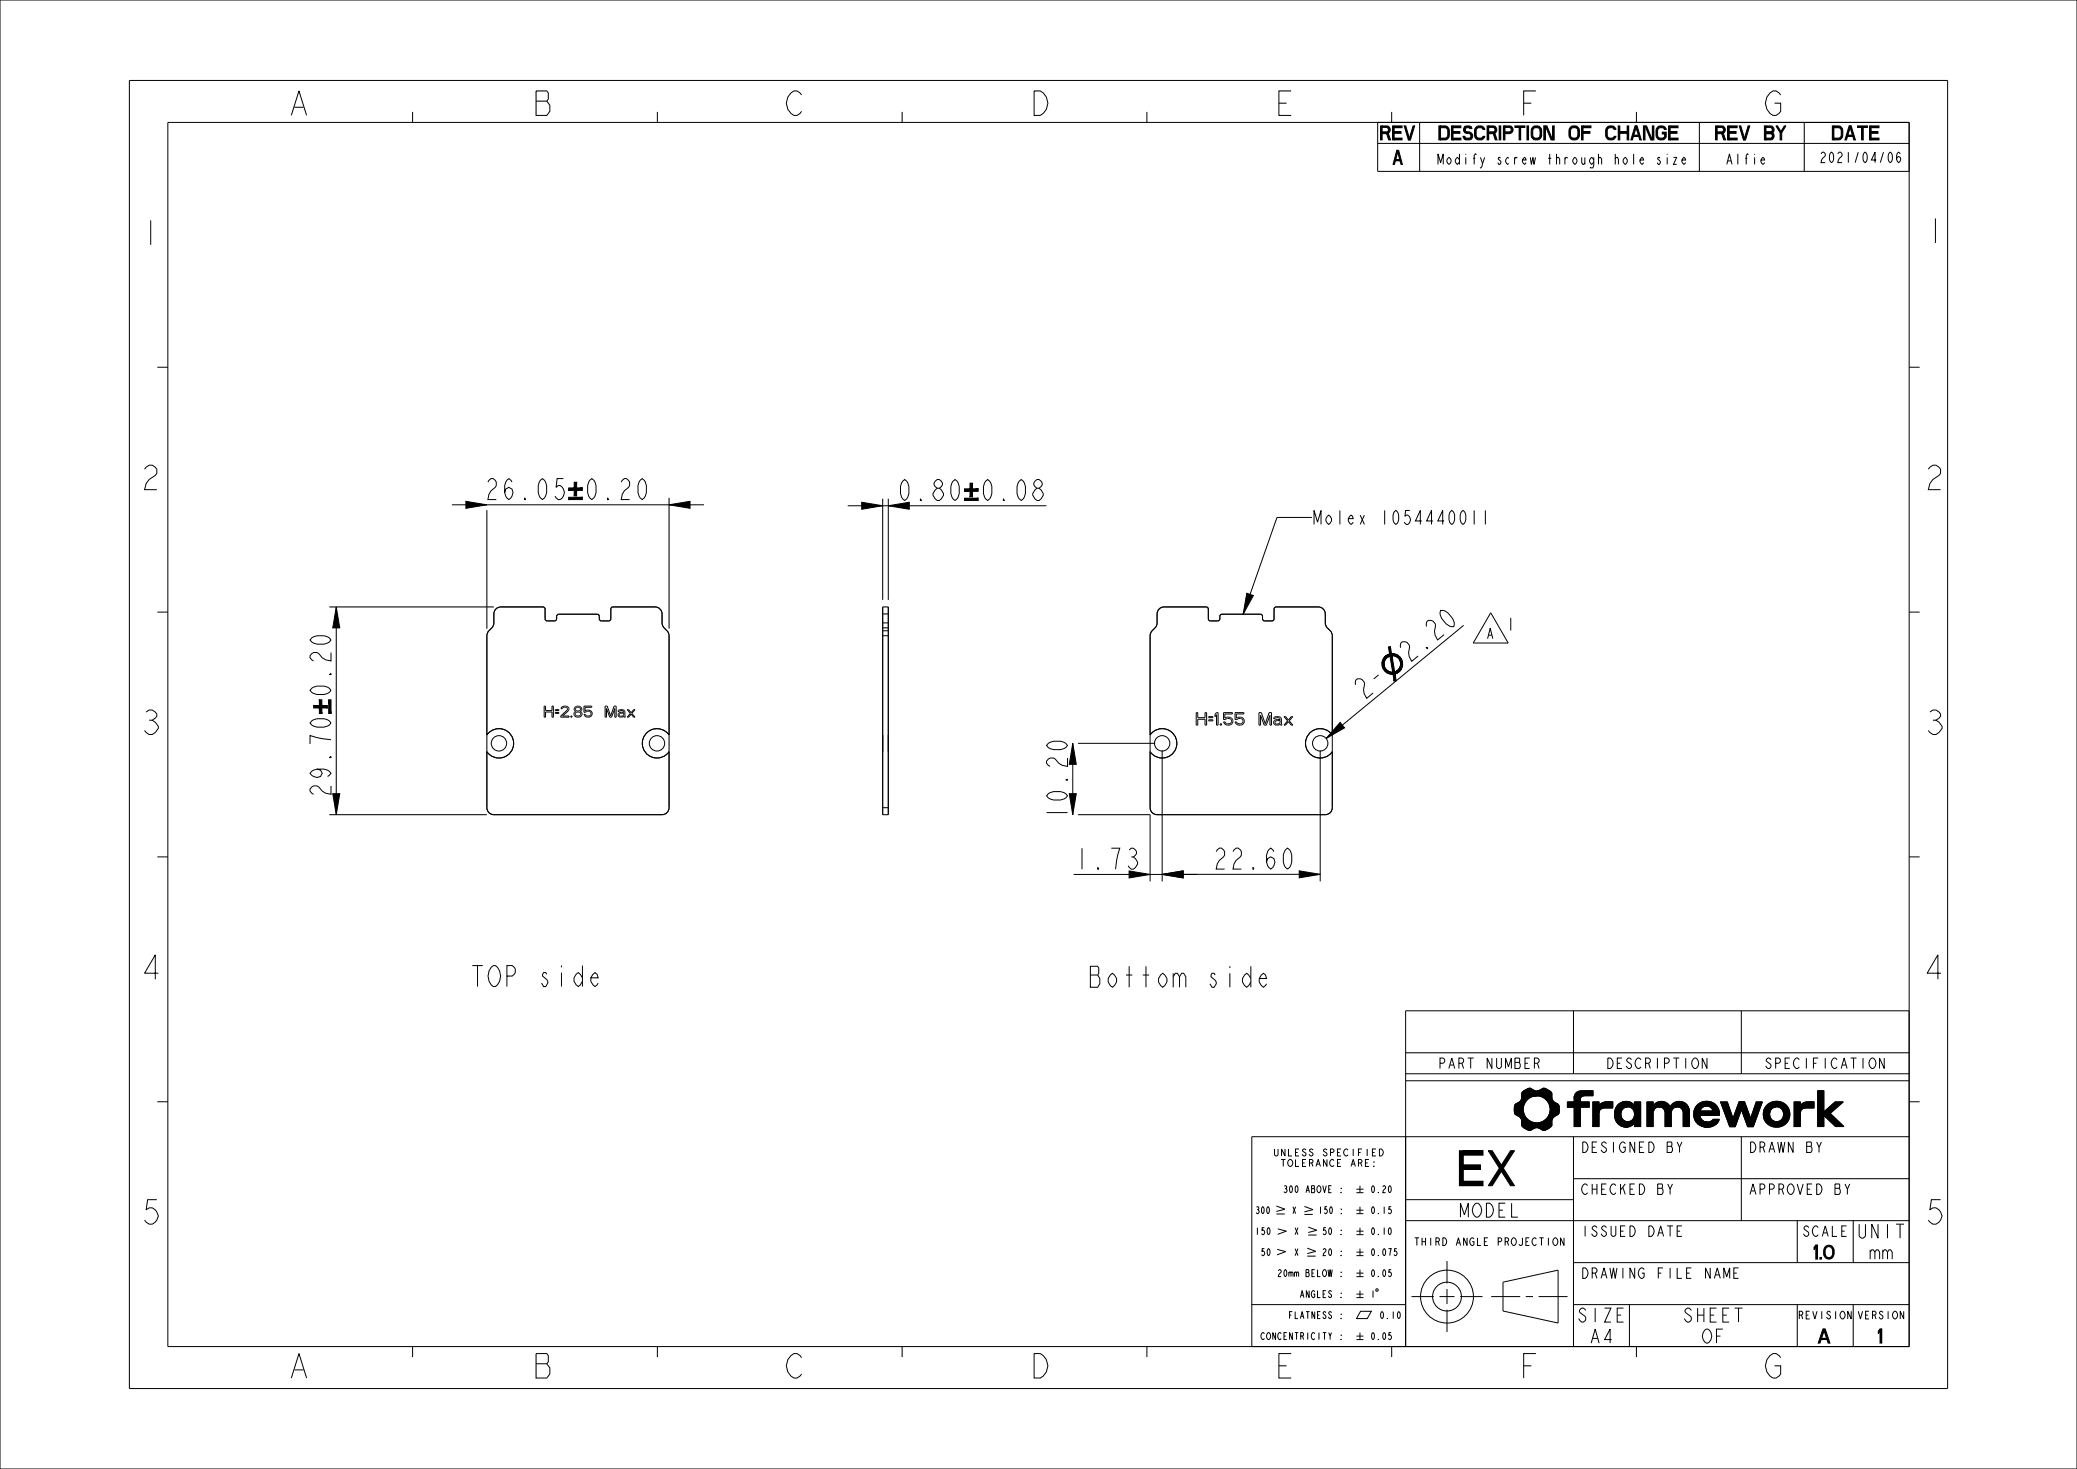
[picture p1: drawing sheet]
<svg xmlns="http://www.w3.org/2000/svg" width="297mm" height="210mm" viewBox="0 0 297 210" stroke-linecap="round" stroke-linejoin="round" font-family="sans-serif">
<g fill="#000">
<path d="M66.6 71.7l3 .5-3 .5zM95.7 72.2l3-.5v1zM123.2 71.8l3 .5-3 .5zM48.1 86.8l.5 3h-1zM178.3 84.8l.9 .3-1.4 2.7zM197.9 94.6v.2l-.3 .2zM197.6 94.8l.5-.5zM197.9 94.8v.1l-.3 .2zM197.7 95.3l.2-.2 .1 .2zM198 95.3v.1l-.3 .1zM197.8 94.2l.9-.7zM198 95.4l.1 .1-.3 .2z"/>
<path d="M197.9 94.1l.7-.6zM197.6 95l.3-.2-.3 .3zM197.9 94.9v.2l-.2 .2zM197.6 95.1l.3-.2-.2 .4zM197.7 95.3h.3l-.3 .2zM198 94.5l-.4 .5zM197.6 94.8l.4-.3-.4 .5zM198.1 93.8l.2-.1-.3 .2zM197.7 95.5l.3-.1-.2 .3zM198.3 95.8l.1 .1-.3 .1zM198.1 94.2l-.5 .6zM198.4 95.9h.1l-.3 .2z"/>
<path d="M197.6 94.6l1.4-1.2zM198.2 94.1l-.6 .7zM197.6 94.6l.6-.5-.6 .7zM197.9 94.1l.5-.5zM198 93.9l.3-.2-.4 .4zM198.2 94.1l.8-.7zM198.1 96l.3-.1-.2 .2zM198.5 96.3l.2-.3 .2 .1zM198.2 96.1l.3-.2-.1 .3zM197.9 94.1l.7-.6-.8 .7zM198.6 96h.1l-.2 .3zM198.4 96.2l.2-.2-.1 .3z"/>
<path d="M198.9 96.1h.1l-.3 .2zM197.8 94.2l.9-.7-1 .9zM198.5 96.3l.4-.2-.2 .2zM197.7 94.4l1-.9 .3-.1zM197.7 94.4l1.3-1-1.4 1.2zM199 96.1h.1l-.3 .3zM198.7 96.3l.3-.2-.2 .3zM198.8 96.4l.3-.3-.1 .3zM199.2 96.4l1.3-1-1 1zM199.5 96.4l.1 .9-.3 .1zM199.1 96.1h.3l-.4 .3zM199.4 96.1l.1-.1-.3 .4z"/>
<path d="M199 96.4l.4-.3-.2 .3zM199.5 96.4l1-1-.1 .2zM199.2 96.4h.3l-.2 1zM199.5 96h.1l-.4 .4zM199.6 96.3l.8-.7zM199.2 96.4l.6-.5zM199.2 96.4l.6-.6zM199.2 96.4l.8-.7zM199.8 96.2l.5-.4zM199.6 96.3l.7-.5zM199.5 96.4l.9-.8zM199.2 96.4l1.3-1z"/>
<path d="M47.6 113.5h1l-.5 3zM153.4 106.3l.5 3h-1zM191.6 103.3l.7 .7-2.7 1.6zM161.5 124.5l3 .5-3 .5zM166.2 125l3-.5v1zM185.8 124.5l3 .5-3 .5zM216.6 159.3l1.3-.2 .1 .3-.8 .2zM216.7 157.9l1.4-.2-.3 .7 .1 .7-1.3 .2-.1-.8zM217.2 159.6l.8-.2 .3 .5 .5 .4-1.2 .5-.1-.8zM218.5 155.6h.4zM217.6 156.9l1.9-.2-.8 .3-.6 .7-1.3 .1 .6-.4zM217.9 155.9l.6-.3h.4l.5 .3z"/>
<path d="M217.8 156l1.7-.1zM217.7 156.1l.1-.1 1.7-.1 2.2 .1 .2 .4-4.3 .5v-.6zM219.5 156.7l2.4-.3v.6h-1l-.7-.3zM220.1 155.9l.6-.3h.3zM219.7 156l1.3-.4 .7 .4zM220.9 157h1v.1h-.9zM221 157.1h.9l-.8 .1zM221.1 157.2l.8-.1 .1 .1-.8 .1zM221 160h.1l.9-.1v.1zM221.2 157.3l.8-.1v.1l-.7 .1zM221.2 159.9l.9-.1-.1 .1-.9 .1zM221.3 157.4l.7-.1 .1 .1-.7 .1z"/>
<path d="M221.3 159.7h.9l-.1 .1-.9 .1zM221.4 157.5l.7-.1 .6 .4-1.1 .1zM221.5 159.4l1.3-.1a1.97 1.97 0 0 1-1.5 .4zM221.6 157.9l1.1-.1 .1 .1-1.2 .1zM221.6 159.3l1.3-.1-.1 .1-1.3 .1zM221.6 158l1.2-.1 .1 .1-1.3 .2zM221.6 159.1h1.3l-1.3 .2zM221.6 158.2l1.3-.2v.2l-1.2 .1zM221.6 159l1.3-.1v.2h-1.3zM221.7 158.3l1.2-.1 .1 .1-1.3 .1zM221.7 158.9l1.3-.1-.1 .1-1.3 .1zM221.7 158.4l1.3-.1v.3l-1.3 .1z"/>
<path d="M221.7 158.7l1.3-.1v.2l-1.3 .1zM224.1 157.5h1l.9-.4v.4l-1.9 .8zM225.1 157l.9-.1v.2l-.9 .4zM225.1 156.9l1-.1-.1 .1-.9 .1zM225.1 156.8h1l-1 .1zM225.4 156.2l.7-.3h1.7v.7l-2.7 .1zM225.1 156.7h1.2l-1.2 .1zM225.1 156.7l1.4-.1-1.4 .1zM224.1 158.3l1.9-.8h1.2v.8h-1.2v2.7h-.9v-2.7zM228.7 158.8v2.2h-.9zM227.8 157.5h.9v.6a1.14 1.14 0 0 1 1.1-.6h.8v.9h-.9a.92 .92 0 0 0-1 .4l-.9 2.2zM231.2 158.1l1.6 .1-1.7 .1z"/>
<path d="M230.9 159.4l.9-.1v.2l-.9 .1zM230.9 159.1l.9-.1v.3l-.9 .1zM230.9 159.6l.9-.1v.1l-.9 .1zM230.9 159l.9-.1v.1l-.9 .1zM230.9 159.7l.9-.1 .1 .2-1 .1zM230.9 158.8l1-.1-.1 .2-.9 .1zM230.9 159.9l1-.1v.1l-.9 .1zM230.9 158.7l1.1-.1-.1 .1-1 .1zM231 160l.9-.1 .1 .1-1 .1zM231 158.6l1.1-.1-.1 .1-1.1 .1zM231 158.5l1.2-.1-.1 .1-1.1 .1zM231.1 158.3l1.6-.1-.5 .2-1.2 .1z"/>
<path d="M232 157.5h.9zM231.8 157.6l.2-.1h.9l.3 .1zM231.5 157.8l.3-.2h1.4l.3 .2zM231.4 157.9l.1-.1h2l.1 .1zM231.4 157.9h2.2l.1 .1h-2.4zM231.3 158h2.4l-2.5 .1zM233.7 157.5h.9v3.5h-.9l-.1-1.2a1.15 1.15 0 0 0-.3-1.4l.4-.3zM231.2 158.1h2.5l-.4 .3-.4-.2zM235.5 157.5h.9l.1 1.2-.1 2.3h-.9zM237.2 158.2h1.6h1.1a.85 .85 0 0 0-.9 1v1.8h-.9v-1.8a.83 .83 0 0 0-.9-1zM236.6 157.8a1.4 1.4 0 0 1 2.2 .4l-1.8 .1-.3 .1-.2 .3-.1-.6zM239.1 157.8a1.46 1.46 0 0 1 2.4 .7l-.9 .1-.5-.3-1.3-.1z"/>
<path d="M240.6 158.6l.9-.1 .1 2.5h-.9v-1.9zM242.2 159.7l.9-.1v.1l-.8 .2zM242.3 158.7l.9-.1-.1 .2h-.9zM242.3 159.9l.8-.2 .1 .2-.9 .1zM242.3 158.6l1-.1-.1 .1-.9 .1zM242.3 160l.9-.1 .1 .1-.9 .1zM242.4 158.4l1-.1-.1 .2-1 .1zM242.4 158.3l1.2-.1-.2 .1-1 .1zM242.5 158.2l1.5-.1-1.6 .2zM242.7 158a1.89 1.89 0 0 1 3.1 .6l-.9 .1a.9 .9 0 0 0-.9-.6l-1.5 .1zM242.2 158.8h.9l2.7 .1 .1 .4-3.7 .1zM244.9 158.7l.9-.1v.3l-.9-.1z"/>
<path d="M242.2 159.4l3.7-.1v.1h-2.8v.2l-.9 .1zM246 157.5h1l.8 2.4-.5 1.2zM248.7 157.5h.8l.8 2.4 1.7-2.4-1.3 3.6h-.8l-.9-2.5-.9 2.5h-.8zM251.1 157.5h.9l-1.7 2.4zM252.2 159.4l.8-.1 .1 .2-.9 .1zM252.2 159.1l.9-.1-.1 .3-.8 .1zM252.2 159.6l.9-.1v.1l-.9 .1zM252.2 159l.9-.1v.1l-.9 .1zM252.2 159.7l.9-.1v.2l-.9 .1zM252.2 158.8l1-.1-.1 .2-.9 .1zM252.2 159.9l.9-.1 .1 .1-.9 .1zM252.2 158.7l1-.1v.1l-1 .1z"/>
<path d="M252.3 160l.9-.1 .1 .1-1 .1zM252.3 158.6l1.1-.1-.2 .1-1 .1zM252.3 158.5l1.3-.2-.2 .2-1.1 .1zM252.4 158.3l1.6-.1-1.7 .3zM252.6 158a1.94 1.94 0 0 1 3.3 .7l-1 .1a.96 .96 0 0 0-.9-.6l-1.6 .1zM254.9 158.8l1-.1v.7l-.2 .7-.1 .3-1.5-.1a1.06 1.06 0 0 0 .8-1.5zM257.5 158.8l-.1 2.2h-.8zM256.6 157.5h.8v.6a1.14 1.14 0 0 1 1.2-.6h.8v.9h-.9a.92 .92 0 0 0-1 .4l-.9 2.2zM259.9 155.9h.9v3.1l1.6-1.5h1.2l-1.9 1.7 2 1.8h-1.2l-1.7-1.6v1.6h-.9zM218.6 161.6h.3zM218 161.3l1.5-.1-.6 .4h-.3zM217.9 161.2h1.8z"/>
<path d="M217.6 160.8l1.2-.5 .7 .2 2.4 .3-.2 .4h-3.8l-.2-.2zM219.9 161.2h1.8l-1.1 .4zM220.6 161.6l.9-.3-.6 .3zM220 160.5l.8-.3h1.1v.6zM220.8 160.2l1.1-.1v.1zM220.9 160.1l1.1-.1-.1 .1zM231 160.1l1-.1 .2 .2h-1.1zM231.1 160.2h1.1h.1l-1.2 .1zM232.4 161.1h.4zM231.1 160.3l1.2-.1a.95 .95 0 0 0 1.3-.4l.1 .7h-2.5zM232.1 161.1l.9-.1zM231.8 160.9h1.5l-.3 .1-.9 .1z"/>
<path d="M231.7 160.9l1.7-.1-.1 .1zM231.5 160.7h2.1l-.2 .1-1.7 .1zM231.4 160.6h2.3l-.1 .1h-2.1zM231.2 160.5h2.5v.1h-2.3zM242.4 160.1l.9-.1 .1 .1-1 .1zM242.4 160.2l1-.1 .2 .2h-1.1zM242.5 160.3h1.1l.2 .1-1.2 .1zM242.6 160.5l1.5-.1zM243.6 161.1h1.1zM242.6 160.5l1.7-.1 .4-.1 .3-.3h.8l-.3 .6-2.7 .1zM242.8 160.7l2.7-.1-.8 .5h-1.1zM252.3 160.1l1-.1 .2 .2h-1.1z"/>
<path d="M252.4 160.2h1.1l.2 .1-1.2 .1zM252.5 160.4l1.2-.1 1.9 .1a1.97 1.97 0 0 1-3.1 0z"/>
</g>
<g fill="none" stroke="#000" stroke-width=".14">
<path d="M0 0h297v210h-297zM18.5 11.5h260v187h-260zM24 17.5h249v175h-249zM59 16v1.5M94 16v1.5M129 16v1.5M164 16v1.5M197 17.5v7h76M199 16v1.5M203 17.5v7M234 16v1.5M243 17.5v7"/>
<path d="M258 17.5v7M197 20.5h76M233.6 22v1.5M234.5 22.9h.5l-.2-.4a.55 .55 0 0 0-.3 .5 .55 .55 0 0 0 .3 .5l.2-.2M237.4 22.6l-.1-.1h-.2v.1v.2l.3 .2a.3 .3 0 0 1 0 .3 .3 .3 0 0 1-.3 .2l-.1-.2M238.4 22v.1M238.4 22.5v1M239.3 22.5h.5l-.5 1h.5M240.5 22.9h.5l-.2-.4a.55 .55 0 0 0-.3 .5 .55 .55 0 0 0 .3 .5l.2-.2M260.4 22l.2-.2h.2l.2 .2a.58 .58 0 0 1-.4 .6l-.2 .7h.6M271.7 22l-.2-.2a1.01 1.01 0 0 0 0 1.5 .5 .5 0 0 0 0-.9l-.2 .1-.1 .3M22.5 52.5h1.5"/>
<path d="M273 52.5h1.5M64.6 72.2h36.1M66.6 71.7l3 .5-3 .5zM69.6 72.9v17M80.6 68.4h-.9l-.2 1.3 .3-.3a.96 .96 0 0 1 .8 1.5l-.5 .5h-.3l-.4-.5M88.8 68.9l.5-.5h.3l.4 .5a1.16 1.16 0 0 1-.7 1.3l-.3 .5-.2 .7h1.2M91.5 68.7l.3-.3a2.03 2.03 0 0 1 0 3 2.12 2.12 0 0 1-.3-2.7zM95.7 72.2l3-.5v1zM95.7 71.2v18.7M121.2 72.3h28.4M123.2 71.8l3 .5-3 .5zM126.2 71.3v14.5"/>
<path d="M127 71.3v14.5M148 70.1l.3-.3a.94 .94 0 0 1 .9 1 .99 .99 0 0 1-.9 .8 1.36 1.36 0 0 1-.6-1zM148.3 69.8l-.5-.5a.69 .69 0 0 1 .8-.7l.4 .5v.2l-.1 .3-.3 .2M187.6 74h-5l-4.8 13.8M209 73.1l.2-.1a1.35 1.35 0 0 1 0 2 1.41 1.41 0 0 1-.2-1.9zM210.8 73v2M212.4 73v2M22.5 87.5h1.5M44.6 91.2a2.12 2.12 0 0 1 2.7 .3 2.03 2.03 0 0 1-3 0zM47.1 86.8h23.5M47.3 93.3v1.2a2.02 2.02 0 0 1-1.7-1.1l-.3-.1h-.5l-.5 .4v.3l.5 .5M48.1 86.8l.5 3h-1z"/>
<path d="M48.1 86.8v29.7M70.9 87.1l.7-.3h6l.3 .1v1.6l.2 .2 .1 .1 1.2-.1 .2-.2v-.5l.3-.2h5.5l.3 .2v.5l.1 .2 1.2 .1 .2-.1 .1-.2v-1.4l.2-.3h6.2a1 1 0 0 1 1 1v1.2a1.43 1.43 0 0 0 .7 1.2l.3 .7v24.6a1 1 0 0 1-1 1h-24.1a1 1 0 0 1-1-1v-24.6a1.43 1.43 0 0 1 .7-1.1l.3-.5 .1-1.8zM126.2 86.8h.8v29.7h-.8zM126.2 90.9h.8M126.2 90.2h.8M126.2 89.8h.8M126.2 89h.8M126.2 87.8h.8M165.8 87.1l.7-.3h6h.1l.2 .3v1.5l.3 .2 1.2-.1 .1-.2 .1-.5 .2-.2h5.5l.3 .2v.5l.2 .2 1.2 .1 .1-.1 .2-.2v-1.4l.1-.3h6.2a1 1 0 0 1 1 1v1.2a1.43 1.43 0 0 0 .7 1.2l.3 .7v24.6a1 1 0 0 1-1 1h-24a1 1 0 0 1-1-1v-24.6a1.43 1.43 0 0 1 .7-1.1l.2-.5 .1-1.8zM178.3 84.8l.9 .3-1.4 2.7zM197.6 95l.3-.2-.3 .3zM197.6 94.8l.5-.5z"/>
<path d="M197.6 94.8l.4-.3-.4 .5zM197.6 95.1l.3-.2-.2 .4zM197.6 94.6l1.4-1.2zM197.6 94.6l.6-.5-.6 .7zM197.7 95.3l.2-.2 .1 .2zM197.7 95.3h.3l-.3 .2zM197.7 94.4l1-.9 .3-.1zM197.7 94.4l1.3-1-1.4 1.2zM197.7 95.5l.3-.1-.2 .3zM197.8 94.2l.9-.7zM197.8 94.2l.9-.7-1 .9zM197.9 94.1l.5-.5z"/>
<path d="M197.9 94.1l.7-.6zM197.9 94.1l.7-.6-.8 .7zM197.9 94.8v.1l-.3 .2zM197.9 94.9v.2l-.2 .2zM197.9 94.6v.2l-.3 .2zM198 95.3v.1l-.3 .1zM198 94.5l-.4 .5zM198 93.9l.3-.2-.4 .4zM198 95.4l.1 .1-.3 .2zM198.1 96l.3-.1-.2 .2zM198.1 94.2l-.5 .6zM198.1 93.8l.2-.1-.3 .2z"/>
<path d="M198.2 96.1l.3-.2-.1 .3zM198.2 94.1l.8-.7zM198.2 94.1l-.6 .7zM198.3 95.8l.1 .1-.3 .1zM198.4 96.2l.2-.2-.1 .3zM198.4 95.9h.1l-.3 .2zM198.5 96.3l.2-.3 .2 .1zM198.5 96.3l.4-.2-.2 .2zM198.6 96h.1l-.2 .3zM198.7 96.3l.3-.2-.2 .3zM198.8 96.4l.3-.3-.1 .3zM198.9 96.1h.1l-.3 .2z"/>
<path d="M199 96.1h.1l-.3 .3zM199 96.4l.4-.3-.2 .3zM199.1 96.1h.3l-.4 .3zM199.2 96.4l.8-.7zM199.2 96.4l.6-.6zM199.2 96.4l.6-.5zM199.2 96.4l1.3-1zM199.2 96.4l1.3-1-1 1zM199.2 96.4h.3l-.2 1zM199.4 96.1l.1-.1-.3 .4zM199.5 96.4l1-1-.1 .2zM199.5 96.4l.9-.8z"/>
<path d="M199.5 96.4l.1 .9-.3 .1zM199.5 96h.1l-.4 .4zM199.6 96.3l.8-.7zM199.6 96.3l.7-.5zM199.8 96.2l.5-.4zM206 87.3a2.03 2.03 0 0 1 1.9 2.3 2.03 2.03 0 0 1-1.9-2.3zM209.3 89.4l-19.7 16.2M213.2 87.6l2.5 4.3h-5zM273 87.5h1.5M44.6 103a2.12 2.12 0 0 1 2.7 .3 2.03 2.03 0 0 1-3 0zM47.1 116.5h22.5M47.6 113.5h1l-.5 3z"/>
<path d="M69.6 105.1a2.1 2.1 0 0 1 3.1-.4 2.1 2.1 0 0 1 0 3.1 2.1 2.1 0 0 1-3.1-.3M95.7 105.1a2.1 2.1 0 0 0-3.1-.4 2.1 2.1 0 0 0 0 3.1 2.1 2.1 0 0 0 3.1-.3M126.2 115.5h.8M126.2 107.5h.1M126.2 105.1h.1M127 107.5h.1M127 105.1h.1M149.9 106.3a2.12 2.12 0 0 1 2.8 .3 2.03 2.03 0 0 1-3 0zM153.4 106.3l.5 3h-1zM153.4 106.3v10.2M154.2 116.5h10.3v9.5M154.2 106.3h11"/>
<path d="M164.5 105.1a2.1 2.1 0 0 1 3.1-.4 2.1 2.1 0 0 1 0 3.1 2.1 2.1 0 0 1-3.1-.3M166.2 107.3v18.7M188.8 107.3v18.7M190.5 105.1a2.1 2.1 0 0 0-3.1-.4 2.1 2.1 0 0 0 0 3.1 2.1 2.1 0 0 0 3.1-.3M191.6 103.3l.7 .7-2.7 1.6zM22.5 122.5h1.5M84.5 139.8h1l-.1-.5-.3-.3a1.11 1.11 0 0 0-.6 1 1.11 1.11 0 0 0 .6 1l.4-.5M153.5 125h17.7M161.5 124.5l3 .5-3 .5zM161.5 121.5l.3-.2a.69 .69 0 0 1 .7 .7l-.4 .5a1.36 1.36 0 0 1 .6 1 .99 .99 0 0 1-.9 .8l-.5-.5M161.8 122.5h.3M166.2 125l3-.5v1z"/>
<path d="M166.2 125h22.6M178.9 139.9l-.3-.5-.3-.3a1.11 1.11 0 0 0-.7 1 1.11 1.11 0 0 0 .7 1l.3-.2 .3-.5M178.9 138.1v3M180.1 139.9h1l-.1-.5-.3-.3a1.11 1.11 0 0 0-.7 1 1.11 1.11 0 0 0 .7 1l.4-.5M183.8 121.5l.3-.3a2.03 2.03 0 0 1 0 3 2.12 2.12 0 0 1-.3-2.7zM185.8 124.5l3 .5-3 .5zM273 122.5h1.5M22.5 157.5h1.5M201 150.5h72M201 153.5h72M201 154.5h72M216.6 159.3l1.3-.2 .1 .3-.8 .2z"/>
<path d="M216.7 157.9l1.4-.2-.3 .7 .1 .7-1.3 .2-.1-.8zM217.2 159.6l.8-.2 .3 .5 .5 .4-1.2 .5-.1-.8zM217.6 156.9l1.9-.2-.8 .3-.6 .7-1.3 .1 .6-.4zM217.7 156.1l.1-.1 1.7-.1 2.2 .1 .2 .4-4.3 .5v-.6zM217.7 156.1l.7-.4 .5-.1a1.25 1.25 0 0 0 1.7 0h.3l.5 .2 .4 .3 .1 .2a1.25 1.25 0 0 0 .8 1.5 1.49 1.49 0 0 1 .2 1.4l-.1 .1a1.25 1.25 0 0 0-.9 1.5 1.77 1.77 0 0 1-1.1 .8h-.2a1.25 1.25 0 0 0-1.7 0h-.3a1.83 1.83 0 0 1-1-.8 1.25 1.25 0 0 0-.9-1.5l-.1-.2-.1-.5 .1-.6 .1-.2a1.25 1.25 0 0 0 .9-1.4zM217.8 156l1.7-.1zM217.9 155.9l.6-.3h.4l.5 .3zM218.5 155.6h.4zM219.5 156.7l2.4-.3v.6h-1l-.7-.3zM219.7 156l1.3-.4 .7 .4zM220.1 155.9l.6-.3h.3zM220.9 157h1v.1h-.9z"/>
<path d="M221 157.1h.9l-.8 .1zM221.1 157.2l.8-.1 .1 .1-.8 .1zM221.2 157.3l.8-.1v.1l-.7 .1zM221.2 159.9l.9-.1-.1 .1-.9 .1zM221.3 157.4l.7-.1 .1 .1-.7 .1zM221.3 159.7h.9l-.1 .1-.9 .1zM221.4 157.5l.7-.1 .6 .4-1.1 .1zM221.5 159.4l1.3-.1a1.97 1.97 0 0 1-1.5 .4zM221.6 157.9l1.1-.1 .1 .1-1.2 .1zM221.6 159.3l1.3-.1-.1 .1-1.3 .1zM221.6 158l1.2-.1 .1 .1-1.3 .2zM221.6 159.1h1.3l-1.3 .2z"/>
<path d="M221.6 158.2l1.3-.2v.2l-1.2 .1zM221.6 159l1.3-.1v.2h-1.3zM221.7 158.3l1.2-.1 .1 .1-1.3 .1zM221.7 158.9l1.3-.1-.1 .1-1.3 .1zM221.7 158.4l1.3-.1v.3l-1.3 .1zM221.7 158.7l1.3-.1v.2l-1.3 .1zM224.1 157.5h1l.9-.4v.4l-1.9 .8zM224.1 158.3l1.9-.8h1.2v.8h-1.2v2.7h-.9v-2.7zM225 144.5v9M225.1 157l.9-.1v.2l-.9 .4zM225.1 156.9l1-.1-.1 .1-.9 .1zM225.1 156.8h1l-1 .1z"/>
<path d="M225.1 156.7h1.2l-1.2 .1zM225.1 156.7l1.4-.1-1.4 .1zM225.4 156.2l.6-.3h1.8v.7h-1.4l-.4 .3v.6h1.2v.8h-1.2v2.7h-.9v-2.7h-1v-.8h1v-.8zM225.4 156.2l.7-.3h1.7v.7l-2.7 .1zM227.8 157.5h.9v.6a1.14 1.14 0 0 1 1.1-.6h.8v.9h-.9a.92 .92 0 0 0-1 .4l-.9 2.2zM227.8 157.5h.9v.6l.2-.3 .4-.2 1.3-.1v.9h-1.3l-.6 .3v.4v1.9h-.9zM228.7 158.8v2.2h-.9zM230.9 159.1l.9-.1v.3l-.9 .1zM230.9 159.4l.9-.1v.2l-.9 .1zM230.9 159l.9-.1v.1l-.9 .1zM230.9 159.6l.9-.1v.1l-.9 .1zM230.9 159.7l.9-.1 .1 .2-1 .1z"/>
<path d="M230.9 158.8l1-.1-.1 .2-.9 .1zM230.9 159.9l1-.1v.1l-.9 .1zM230.9 158.7l1.1-.1-.1 .1-1 .1zM231 160l.9-.1 .1 .1-1 .1zM231 158.6l1.1-.1-.1 .1-1.1 .1zM231 158.5l1.2-.1-.1 .1-1.1 .1zM231.1 158.3l1.6-.1-.5 .2-1.2 .1zM231.2 158.1h2.5l-.4 .3-.4-.2zM231.2 158.1l1.6 .1-1.7 .1zM231.3 158h2.4l-2.5 .1zM231.4 157.9l.1-.1h2l.1 .1zM231.4 157.9h2.2l.1 .1h-2.4z"/>
<path d="M231.4 157.9l.5-.3 .7-.1 .7 .1 .4 .5v-.6h.9v3.5h-.9v-.5l-.4 .4-.6 .2-.7-.1-.6-.3-.4-.6-.1-.8 .1-.8zM231.5 157.8l.3-.2h1.4l.3 .2zM231.8 157.6l.2-.1h.9l.3 .1zM232 157.5h.9zM233.7 157.5h.9v3.5h-.9l-.1-1.2a1.15 1.15 0 0 0-.3-1.4l.4-.3zM235.5 157.5h.9l.1 1.2-.1 2.3h-.9zM235.5 157.5h.9v.6l.3-.3 .3-.2 .9-.1 .5 .2 .4 .5 .4-.4 .5-.3h.6l.6 .2 .4 .3 .2 .6 .1 2.4h-.9l-.1-2.2-.3-.4-.4-.2-.6 .2-.3 .4v2.2h-.9l-.1-2.2-.2-.4-.5-.2-.5 .2-.4 .4v2.2h-.9zM236.6 157.8a1.4 1.4 0 0 1 2.2 .4l-1.8 .1-.3 .1-.2 .3-.1-.6zM237.2 158.2h1.6h1.1a.85 .85 0 0 0-.9 1v1.8h-.9v-1.8a.83 .83 0 0 0-.9-1zM239.1 157.8a1.46 1.46 0 0 1 2.4 .7l-.9 .1-.5-.3-1.3-.1zM240.6 158.6l.9-.1 .1 2.5h-.9v-1.9zM242.2 159.4l3.7-.1v.1h-2.8v.2l-.9 .1z"/>
<path d="M242.2 158.8h.9l2.7 .1 .1 .4-3.7 .1zM242.2 159.7l.9-.1v.1l-.8 .2zM242.3 158.7l.9-.1-.1 .2h-.9zM242.3 159.9l.8-.2 .1 .2-.9 .1zM242.3 158.6l1-.1-.1 .1-.9 .1zM242.3 160l.9-.1 .1 .1-.9 .1zM242.4 158.4l1-.1-.1 .2-1 .1zM242.4 158.3l1.2-.1-.2 .1-1 .1zM242.5 158.2l1.5-.1-1.6 .2zM242.7 158a1.89 1.89 0 0 1 3.1 .6l-.9 .1a.9 .9 0 0 0-.9-.6l-1.5 .1zM242.7 158l.6-.4 .7-.2 .7 .1 .6 .4 .4 .6 .2 .9h-2.8l.2 .7 .6 .3 .6-.1 .5-.3h.8l-.3 .6-.6 .4-.7 .1-.8-.1-.7-.4-.4-.6-.1-.7 .1-.7zM243.4 158.4l.4-.2h.5l.4 .2 .2 .4h-1.8z"/>
<path d="M244.9 158.7l.9-.1v.3l-.9-.1zM246 157.5h1l.8 2.4-.5 1.2zM246 157.5h1l.8 2.4 .9-2.4h.8l.8 2.4 .8-2.4h.9l-1.3 3.6h-.8l-.9-2.5-.9 2.5h-.8zM248.7 157.5h.8l.8 2.4 1.7-2.4-1.3 3.6h-.8l-.9-2.5-.9 2.5h-.8zM249 144.5v9M251.1 157.5h.9l-1.7 2.4zM252.2 159.1l.9-.1-.1 .3-.8 .1zM252.2 159.4l.8-.1 .1 .2-.9 .1zM252.2 159l.9-.1v.1l-.9 .1zM252.2 159.6l.9-.1v.1l-.9 .1zM252.2 158.8l1-.1-.1 .2-.9 .1zM252.2 159.7l.9-.1v.2l-.9 .1z"/>
<path d="M252.2 158.7l1-.1v.1l-1 .1zM252.2 159.9l.9-.1 .1 .1-.9 .1zM252.3 158.6l1.1-.1-.2 .1-1 .1zM252.3 160l.9-.1 .1 .1-1 .1zM252.3 158.5l1.3-.2-.2 .2-1.1 .1zM252.4 158.3l1.6-.1-1.7 .3zM252.6 158a1.94 1.94 0 0 1 3.3 .7l-1 .1a.96 .96 0 0 0-.9-.6l-1.6 .1zM254.9 158.8l1-.1v.7l-.2 .7-.1 .3-1.5-.1a1.06 1.06 0 0 0 .8-1.5zM256.6 157.5h.8v.6a1.14 1.14 0 0 1 1.2-.6h.8v.9h-.9a.92 .92 0 0 0-1 .4l-.9 2.2zM256.6 157.5h.8v.6l.3-.3 .4-.2 1.3-.1v.9h-1.3l-.6 .3-.1 .4v1.9h-.8zM257.5 158.8l-.1 2.2h-.8zM259.9 155.9h.9v3.1l1.6-1.5h1.2l-1.9 1.7 2 1.8h-1.2l-1.7-1.6v1.6h-.9z"/>
<path d="M273 157.5h1.5M273 144.5h-72v48M179.7 172.6l.1-.1 .2 .1v.2l-.1 .1a.27 .27 0 0 1 .2 .4 .27 .27 0 0 1-.4 .1l-.1-.1M179.8 172.9h.1M179.8 175.5v1M180.5 172.6l.1-.1a.71 .71 0 0 1 0 1 .74 .74 0 0 1-.1-.9zM180.8 175.5h-.3l-.1 .4 .2-.1a.34 .34 0 0 1 .3 .4 .34 .34 0 0 1-.3 .3l-.2-.2M180.8 178.5h-.3l-.1 .4 .2-.1a.34 .34 0 0 1 .3 .4 .34 .34 0 0 1-.3 .3l-.2-.2M181.2 172.6l.1-.1a.71 .71 0 0 1 0 1 .74 .74 0 0 1-.1-.9zM181.3 175.6l.1-.1a.68 .68 0 0 1 0 1 .71 .71 0 0 1-.1-.9zM181.3 178.6l.1-.1a.68 .68 0 0 1 0 1 .71 .71 0 0 1-.1-.9zM182.5 173.5h1.2"/>
<path d="M182.5 172.4l1.2 .5-1.2 .3M182.6 178.6l1.2 .3-1.2 .5M182.7 175.7l1.2 .3-1.2 .5M183.6 169.6l.2-.1 .2 .2-.2 .2a.27 .27 0 0 1 .2 .4 .27 .27 0 0 1-.4 .1v-.1M183.8 169.9h.1M186.5 173.6h1.2M186.5 172.5l1.2 .4-1.2 .3M186.9 179.6h1.2M186.9 178.4l1.3 .5M187.1 176.6h1.2M187.1 175.4l1.2 .5M188.1 178.9l-1.2 .3"/>
<path d="M188.3 175.9l-1.2 .3M189.2 178.7l.2-.2 .2 .2v.1l-.4 .5v.2h.4M189.6 175.5h-.3l-.1 .4 .2-.1a.34 .34 0 0 1 .2 .4 .34 .34 0 0 1-.2 .3l-.2-.2M189.8 172.5h-.3l-.1 .4 .1-.1a.34 .34 0 0 1 .3 .4 .34 .34 0 0 1-.3 .3l-.1-.2M194 170h1M194 170.5h1M194 173h1M194 173.5h1M194 176h1M194 176.5h1M194 179h1M194 179.5h1"/>
<path d="M194.5 169.5v1M194.5 172.5v1M194.5 175.5v1M194.5 178.5v1M196.2 169.6l.1-.1a.68 .68 0 0 1 0 1 .71 .71 0 0 1-.1-.9zM196.2 172.6l.1-.1a.68 .68 0 0 1 0 1 .71 .71 0 0 1-.1-.9zM196.2 175.6l.1-.1a.68 .68 0 0 1 0 1 .71 .71 0 0 1-.1-.9zM196.2 178.6l.1-.1a.68 .68 0 0 1 0 1 .71 .71 0 0 1-.1-.9zM197.1 170.4v.1zM197.1 173.4v.1zM197.1 176.4v.1zM197.1 179.4v.1z"/>
<path d="M197.7 169.7l.2-.2 .2 .2v.1l-.2 .3-.2 .4h.4M197.8 178.6l.1-.1a.68 .68 0 0 1 0 1 .71 .71 0 0 1-.1-.9zM197.9 172.5v1M197.9 175.5v1M198.5 178.5h.4l-.2 1M198.6 169.6l.1-.1a.68 .68 0 0 1 0 1 .71 .71 0 0 1-.1-.9zM198.6 175.6l.1-.1a.68 .68 0 0 1 0 1 .71 .71 0 0 1-.1-.9zM198.9 172.5h-.3v.4l.1-.1a.34 .34 0 0 1 .3 .4 .34 .34 0 0 1-.3 .3l-.2-.2M199.7 178.5h-.3v.4l.1-.1a.34 .34 0 0 1 .3 .4 .34 .34 0 0 1-.3 .3l-.2-.2M201 171.5h24M201 174.5h72M217.6 160.8l1.2-.5 .7 .2 2.4 .3-.2 .4h-3.8l-.2-.2z"/>
<path d="M217.9 161.2h1.8zM218 161.3l1.5-.1-.6 .4h-.3zM218.6 161.6h.3zM219.9 161.2h1.8l-1.1 .4zM220 160.5l.8-.3h1.1v.6zM220.6 161.6l.9-.3-.6 .3zM220.8 160.2l1.1-.1v.1zM220.9 160.1l1.1-.1-.1 .1zM221 160h.1l.9-.1v.1zM225 168.5h48M225 162.5v30M231 160.1l1-.1 .2 .2h-1.1z"/>
<path d="M231.1 160.2h1.1h.1l-1.2 .1zM231.1 160.3l1.2-.1a.95 .95 0 0 0 1.3-.4l.1 .7h-2.5zM231.2 160.5h2.5v.1h-2.3zM231.4 160.6h2.3l-.1 .1h-2.1zM231.5 160.7h2.1l-.2 .1-1.7 .1zM231.7 160.9l1.7-.1-.1 .1zM231.8 160.9h1.5l-.3 .1-.9 .1zM232.1 161.1l.9-.1zM232.4 161.1h.4zM242.4 160.1l.9-.1 .1 .1-1 .1zM242.4 160.2l1-.1 .2 .2h-1.1zM242.5 160.3h1.1l.2 .1-1.2 .1z"/>
<path d="M242.6 160.5l1.7-.1 .4-.1 .3-.3h.8l-.3 .6-2.7 .1zM242.6 160.5l1.5-.1zM242.8 160.7l2.7-.1-.8 .5h-1.1zM243.6 161.1h1.1zM249 162.5v12M252.3 160.1l1-.1 .2 .2h-1.1zM252.4 160.2h1.1l.2 .1-1.2 .1zM252.5 160.4l1.2-.1 1.9 .1a1.97 1.97 0 0 1-3.1 0zM257 174.5v6M265 174.5v6M273 162.5h-94v30M59 192.5v1.5"/>
<path d="M94 192.5v1.5M129 192.5v1.5M164 192.5v1.5M179 186.5h22M194 182h1M194 182.5h1M194 185h1M194 185.5h1M194 191h1M194 191.5h1M194.5 181.5v1M194.5 184.5v1"/>
<path d="M194.5 190.5v1M194.6 187.5h1.5l-.6 1h-1.5zM196.2 181.6l.1-.1a.68 .68 0 0 1 0 1 .71 .71 0 0 1-.1-.9zM196.2 190.6l.1-.1a.68 .68 0 0 1 0 1 .71 .71 0 0 1-.1-.9zM196.3 184.5v1M196.8 184.3h.3l-.1 .3-.3-.1zM197.1 182.4v.1zM197.1 191.4v.1zM197.5 187.6l.1-.1a.68 .68 0 0 1 0 1 .71 .71 0 0 1-.1-.9zM197.8 181.6l.1-.1a.68 .68 0 0 1 0 1 .71 .71 0 0 1-.1-.9zM197.8 190.6l.1-.1a.68 .68 0 0 1 0 1 .71 .71 0 0 1-.1-.9zM198.4 188.4v.1z"/>
<path d="M198.9 181.5h-.3v.4l.1-.1a.34 .34 0 0 1 .3 .4 .34 .34 0 0 1-.3 .3l-.2-.2M198.9 190.5h-.3v.4l.1-.1a.34 .34 0 0 1 .3 .4 .34 .34 0 0 1-.3 .3l-.2-.2M199 192.5v1.5M199.2 187.5v1M199.9 187.6l.1-.1a.68 .68 0 0 1 0 1 .71 .71 0 0 1-.1-.9zM201.8 185.4h3.2M205.8 185.4h2.2M206.9 180.3v3.2M206.9 184.3v2.1M206.9 187.2v3.2M208.8 185.4h3.2M213.2 185.4h4.2"/>
<path d="M214.9 183.3l7.9-1.7v7.5l-7.9-1.7zM218.2 185.4h1M220 185.4h4.2M225 180.5h48M225 186.5h48M233 186.5v6M234 192.5v1.5M257 186.5v6M265 186.5v6"/>
<circle cx="71.3" cy="106.3" r="1.1"/>
<circle cx="93.9" cy="106.3" r="1.1"/>
<circle cx="166.2" cy="106.3" r="1.1"/>
<circle cx="188.8" cy="106.3" r="1.1"/>
<circle cx="219.7" cy="158.6" r="1.93"/>
<circle cx="232.8" cy="159.3" r="1.03"/>
<circle cx="254" cy="159.3" r="1.88"/>
<circle cx="254" cy="159.3" r="1.04"/>
<circle cx="206.9" cy="185.4" r="3.8"/>
<circle cx="206.9" cy="185.4" r="2.06"/>
</g>
<!-- layer: 5_CURVES -->
<g fill="none" stroke="#000" stroke-width=".14">
<path d="M70.9 87.1l.7-.3h6l.3 .1v1.6l.2 .2 .1 .1 1.2-.1 .2-.2v-.5l.3-.2h5.5l.3 .2v.5l.1 .2 1.2 .1 .2-.1 .1-.2v-1.4l.2-.3h6.2a1 1 0 0 1 1 1v1.2a1.43 1.43 0 0 0 .7 1.2l.3 .7v14.2a2.1 2.1 0 0 0-3.1-.4 2.1 2.1 0 0 0 0 3.1 2.1 2.1 0 0 0 3.1-.3v8a1 1 0 0 1-1 1h-24.1a1 1 0 0 1-1-1v-8a2.1 2.1 0 0 0 3.1 .3 2.1 2.1 0 0 0 0-3.1 2.1 2.1 0 0 0-3.1 .4v-14.2a1.43 1.43 0 0 1 .7-1.1l.3-.5 .1-1.8zM126.2 86.8v29.7M127 86.8v29.7M165.8 87.1l.3-.3h.4h6h.1l.2 .3v1.5l.3 .2 1.2-.1 .1-.2 .1-.5 .2-.2h5.5l.3 .2v.5l.2 .2 1.2 .1 .1-.1 .2-.2v-1.4l.1-.3h6.2a1 1 0 0 1 1 1v1.2a1.43 1.43 0 0 0 .7 1.2l.3 .7v14.2a2.1 2.1 0 0 0-3.1-.4 2.1 2.1 0 0 0 0 3.1 2.1 2.1 0 0 0 3.1-.3v8a1 1 0 0 1-1 1h-24a1 1 0 0 1-1-1v-8a2.1 2.1 0 0 0 3.1 .3 2.1 2.1 0 0 0 0-3.1 2.1 2.1 0 0 0-3.1 .4v-14.2a1.43 1.43 0 0 1 .7-1.1l.2-.5 .1-1.5v-.4zM77.8 100.9h.2v.7h.9v-.7h.2v1.6h-.2v-.7h-.9v.7h-.2zM79.4 101.4h.5v.2h-.5zM79.4 101.9h.5v.1h-.5zM80.4 101a.57 .57 0 0 1 .6-.1 .57 .57 0 0 1 .3 .6l-.9 .9h1v.1h-1.2v-.1l.9-.9a.37 .37 0 0 0-.2-.4 .37 .37 0 0 0-.5 .1l-.2 .1zM81.6 102.4h.2v.1h-.2zM82.3 101.1a.5 .5 0 0 1 .7-.1 .5 .5 0 0 1 0 .7 .42 .42 0 0 1 .2 .5 .42 .42 0 0 1-.5 .3 .46 .46 0 0 1-.6-.2 .46 .46 0 0 1 .2-.6 .35 .35 0 0 1 0-.6zM82.3 101.9l.2-.1a.32 .32 0 0 1 .4 0 .32 .32 0 0 1-.1 .5h-.5l-.1-.2zM82.3 101.2a.36 .36 0 0 1 .5-.1 .36 .36 0 0 1 .2 .4 .36 .36 0 0 1-.5 .2 .36 .36 0 0 1-.2-.5z"/>
<path d="M83.5 100.9h1.1v.2h-.9v.5a.58 .58 0 0 1 .8 0 .58 .58 0 0 1 0 .8 .58 .58 0 0 1-.8 0l-.2-.3h.2a.4 .4 0 0 0 .6 .3 .4 .4 0 0 0 .1-.6l-.4-.1-.5 .1zM86.5 100.9h.3l.5 1.5 .5-1.5h.3v1.6h-.2v-1.2l-.4 1.2h-.3l-.5-1.2v1.2h-.2zM88.5 101.5l.5-.1 .3 .2 .1 .9h-.1l-.1-.1a.41 .41 0 0 1-.6 .1 .41 .41 0 0 1-.1-.6l.7-.1a.37 .37 0 0 0-.3-.2 .37 .37 0 0 0-.4 .1h-.1zM88.6 102h.6a.35 .35 0 0 1-.2 .4 .35 .35 0 0 1-.5-.2zM89.7 101.4h.2l.3 .5 .4-.5h.2l-.5 .6 .5 .5h-.2l-.4-.4-.3 .4h-.2l.4-.5zM171.1 101.9h.2v.7h1v-.7h.2v1.8h-.2v-.9h-1v.9h-.2zM172.8 102.4h.6v.2h-.6zM172.8 102.9h.6v.2h-.6zM174 101.9h.2v1.8h-.2v-1.5l-.3 .2v-.3zM174.5 103.5h.2v.2h-.2zM175 101.9h1.2v.2h-1.1v.6a.63 .63 0 0 1 1 0 .63 .63 0 0 1-.2 .9l-.2 .1a.66 .66 0 0 1-.7-.5h.2a.46 .46 0 0 0 .6 .3 .46 .46 0 0 0 .2-.7l-.5-.1-.5 .2zM176.6 101.9h1.3v.2h-1.1v.6a.63 .63 0 0 1 1 0 .63 .63 0 0 1-.2 .9l-.2 .1a.66 .66 0 0 1-.8-.5h.2a.46 .46 0 0 0 .7 .3 .46 .46 0 0 0 .1-.7l-.4-.1-.6 .2z"/>
<path d="M180 101.9h.4l.5 1.6 .6-1.6h.3v1.8h-.2v-1.4l-.5 1.4h-.3l-.5-1.4v1.4h-.3zM182.2 102.5l.6-.1 .4 .2 .1 1.1h-.2l-.1-.2a.46 .46 0 0 1-.6 .2 .46 .46 0 0 1-.1-.7l.7-.1a.42 .42 0 0 0-.3-.3 .42 .42 0 0 0-.4 .1h-.2zM182.4 103.1l.6-.1a.4 .4 0 0 1-.2 .5 .4 .4 0 0 1-.5-.2zM183.6 102.4h.2l.4 .5 .4-.5h.3l-.6 .7 .6 .6h-.3l-.4-.5-.4 .5h-.2l.5-.6z"/>
</g>
<text font-size="6.5" x="207.9" y="169.5">EX</text>
<g font-size="4.6">
<text x="41" y="16.5">A</text>
<text x="76" y="16.5">B</text>
<text x="112" y="16.5">C</text>
<text x="147" y="16.5">D</text>
<text x="182" y="16.5">E</text>
<text x="217" y="16.5">F</text>
<text x="252" y="16.5">G</text>
<text x="19.8" y="35">1</text>
<text x="275" y="34.7">1</text>
<text x="19.8" y="70">2</text>
<text x="274.9" y="70">2</text>
<text x="19.8" y="105">3</text>
<text x="274.9" y="105">3</text>
<text x="19.8" y="140">4</text>
<text x="274.7" y="140">4</text>
<text x="19.8" y="175">5</text>
<text x="274.9" y="175">5</text>
<text x="41" y="197">A</text>
<text x="76" y="197">B</text>
<text x="112" y="197">C</text>
<text x="147" y="197">D</text>
<text x="182" y="197">E</text>
<text x="217" y="197">F</text>
<text x="252" y="197">G</text>
</g>
<g font-size="4.1">
<text x="81.2" y="71.4">°¿</text>
<text x="47.3" y="102.1" transform="rotate(-90 47.3 102.1)">°¿</text>
</g>
<g font-size="3.9">
<text x="69.2" y="71.4">26.05</text>
<text x="128.2" y="71.6">0.80 °¿</text>
<text x="140" y="71.6">0.08</text>
<text x="201.4" y="94.9" transform="rotate(-39 201.4 94.9)">2.20</text>
<text x="195" y="100.2" transform="rotate(-39 195 100.2)">2-</text>
<text x="47.3" y="114.1" transform="rotate(-90 47.3 114.1)">29.70</text>
<text x="152.7" y="117.4" transform="rotate(-90 152.7 117.4)">10.20</text>
<text x="153.5" y="124.3">1.73</text>
<text x="173.3" y="124.2">22.60</text>
<text x="67.1" y="141">TOP side</text>
<text x="155.5" y="141.1">Bottom side</text>
</g>
<g font-size="2.6">
<text x="196.9" y="20">REV</text>
<text x="199" y="23.5">A</text>
<text x="203.8" y="20">DESCRIPTION OF CHANGE</text>
<text x="245" y="20">REV BY</text>
<text x="261.3" y="20">DATE</text>
<text x="187.6" y="75">Molex 1054440011</text>
<text x="207.6" y="174">MODEL</text>
<text x="265.3" y="177">UNIT</text>
<text x="259" y="180">1.0</text>
<text x="266.8" y="180">mm</text>
<text x="225.7" y="189">SIZE</text>
<text x="239.9" y="189">SHEET</text>
<text x="227.2" y="192">A4</text>
<text x="242.9" y="192">OF</text>
<text x="259.8" y="192">A</text>
<text x="268.2" y="192">1</text>
</g>
<text font-size="2.3" x="215.3" y="90.1">1</text>
<g font-size="2">
<text x="205.4" y="23.5">Modify screw through hole size</text>
<text x="247.5" y="23.5">Alfie</text>
<text x="261.2" y="23.3">2021/04/06</text>
<text x="204.8" y="152.8">PART NUMBER</text>
<text x="229.4" y="152.8">DESCRIPTION</text>
<text x="252.2" y="152.8">SPECIFICATION</text>
<text x="226" y="164.8">DESIGNED BY</text>
<text x="250" y="164.8">DRAWN BY</text>
<text x="226" y="170.8">CHECKED BY</text>
<text x="250" y="170.8">APPROVED BY</text>
<text x="226" y="176.8">ISSUED DATE</text>
<text x="257.2" y="176.8">SCALE</text>
<text x="226" y="182.8">DRAWING FILE NAME</text>
</g>
<text font-size="1.9" x="212.5" y="91.3">A</text>
<g font-size="1.4">
<text x="201.9" y="178.1">THIRD ANGLE PROJECTION</text>
<text x="257.1" y="188.6">REVISION</text>
<text x="265.3" y="188.6">VERSION</text>
</g>
<g font-size="1.3">
<text x="182.1" y="165.3">UNLESS SPECIFIED</text>
<text x="182.7" y="166.8">TOLERANCE ARE:</text>
<text x="184.5" y="170.5">300 ABOVE :</text>
<text x="184.6" y="173.5">300</text>
<text x="187.7" y="173.5">X</text>
<text x="189.7" y="173.5">150 :</text>
<text x="184.7" y="176.5">150</text>
<text x="185.4" y="179.5">50</text>
<text x="190.2" y="176.5">50 :</text>
<text x="190.2" y="179.5">20 :</text>
<text x="183.2" y="182.5">20mm BELOW :</text>
<text x="186.1" y="185.5">ANGLES :</text>
<text x="180.5" y="191.5">CONCENTRICITY :</text>
<text x="184.3" y="188.5">FLATNESS :</text>
</g>
</svg>
